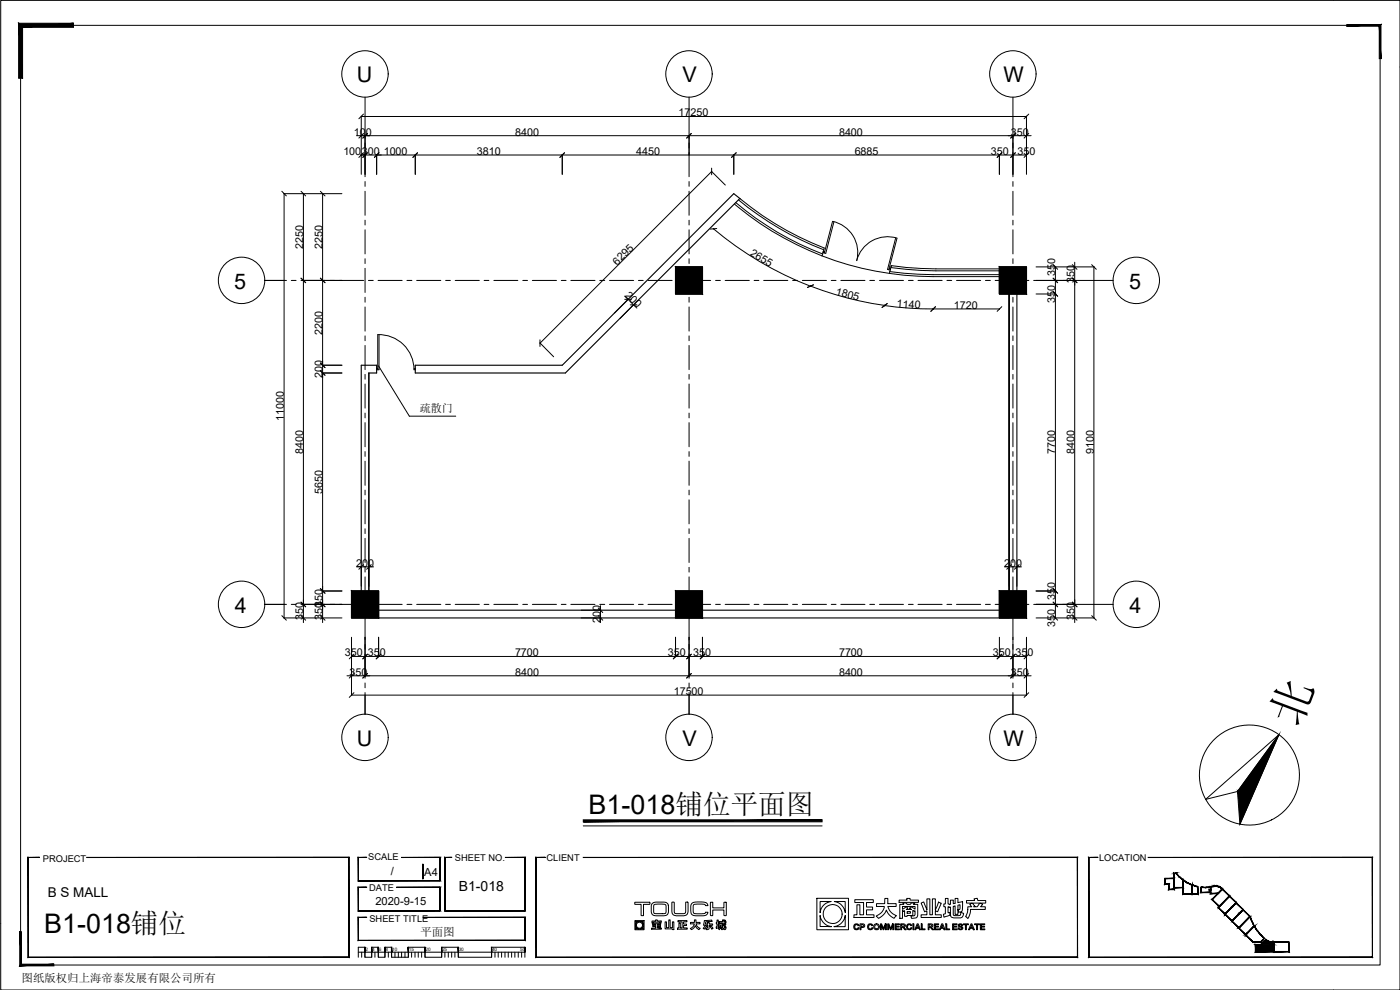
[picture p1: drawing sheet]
<svg xmlns="http://www.w3.org/2000/svg" width="420mm" height="297mm" viewBox="0 0 420 297" stroke-linecap="round" stroke-linejoin="round" font-family="sans-serif">
<!-- layer: 0 -->
<g fill="none" stroke="#000" stroke-width=".3">
<path d="M.2 .1h420v296.9h-420zM6.2 7.6h408v281.9h-408zM109.1 34.2l-1.4 1.4M308.7 34.2l-1.4 1.4M84.6 57.4l1.3 1.4M90.3 57.4l1.4 1.4M96.1 57.4l1.4 1.4M109.1 40l-1.4 1.4M109.1 45.8l-1.4 1.4M110.3 40l-1.4 1.4M110.3 45.8l-1.4 1.4M113.7 45.8l-1.3 1.4"/>
<path d="M125.3 45.8l-1.4 1.4M169.4 45.8l-1.4 1.4M207.5 40l-1.4 1.4M213.6 50.4v2M220.9 45.8l-1.4 1.4M300.7 45.8l-1.4 1.4M304.7 40l-1.4 1.4M304.7 45.8l-1.4 1.4M308.7 40l-1.4 1.4M308.7 45.8l-1.4 1.4M215.1 68.6l-2 .1M316.1 79.4l1.3 1.4"/>
<path d="M321.8 79.4l1.4 1.4M327.6 79.4l1.4 1.4M90.3 83.5l1.4 1.3M96.1 83.5l1.4 1.3M187.5 89.8h2M189.1 91.5h2M242.4 86.2l1.7-.7-1.8 .8M266.3 91l-1.6 1.3M280.8 92l-1.4 1.4M300.7 92l-1.4 1.4M316.1 87.5l1.3 1.4M316.1 83.5l1.3 1.3"/>
<path d="M321.8 83.5l1.4 1.3M96.1 111.2l1.4 1.4M96.1 108.9l1.4 1.4M162.1 102v2M96.1 176.6l1.4 1.4M109.1 169.4l-1.4 1.4M111.4 169.4l-1.4 1.4M303.5 169.4l-1.4 1.4M305.9 169.4l-1.4 1.4M316.1 176.6l1.3 1.4M84.6 184.7l1.3 1.4M90.3 180.7l1.4 1.4"/>
<path d="M90.3 184.7l1.4 1.4M96.1 184.7l1.4 1.4M96.1 180.7l1.4 1.4M106.2 196.3l-1.4 1.4M110.3 196.3l-1.4 1.4M114.3 196.3l-1.4 1.4M179.5 182.4l1.4 1.4M179.5 184.7l1.4 1.4M203.4 196.3l-1.3 1.4M207.5 196.3l-1.4 1.4M211.5 196.3l-1.4 1.4M300.7 196.3l-1.4 1.4"/>
<path d="M304.7 196.3l-1.4 1.4M308.7 196.3l-1.4 1.4M316.1 184.7l1.3 1.4M316.1 180.7l1.3 1.4M321.8 184.7l1.4 1.4M321.8 180.7l1.4 1.4M327.6 184.7l1.4 1.4M106.2 207.8l-1.4 1.4M106.2 202.1l-1.4 1.3M110.3 202.1l-1.4 1.3M207.5 202.1l-1.4 1.3M304.7 202.1l-1.4 1.3"/>
<path d="M308.7 207.8l-1.4 1.4M308.7 202.1l-1.4 1.3M361.8 239.8l22-19.3-12.4 17zM383.8 220.5l-11.7 26.8M175 247.8h71.7M363.3 267h.1M365.5 268.1h.1M365.6 272.3h.1M365.8 272h.1M367.8 274.1h.1M369.5 272.4h.1M369.7 276.3h.1"/>
<path d="M369.9 272.1h.1M371.6 274.4h.1M371.7 278.4l.1 .1zM371.8 278.4h.1M371.9 274.1h.1M107.5 285.7h50v1.5M108.5 285.7v1.5M109.5 285.7v1.5M111.5 285.7v1.5M112.5 285.7v1.5M113.5 285.7v1.5M115.5 285.7v1.5"/>
<path d="M116.5 285.7v1.5M117.5 285.7v1.5M118.5 285.7v1.5M119.5 285.7v1.5M120.5 285.7v1.5M121.5 285.7v1.5M122.6 285.7v1.5M123.5 285.7v1.5M124.5 285.7v1.5M125.5 285.7v1.5M126.5 285.7v1.5M127.6 285.7v1.5"/>
<path d="M132.5 285.7v1.5M133.5 285.7v1.5M134.5 285.7v1.5M135.6 285.7v1.5M136.5 285.7v1.5M137.5 285.7v1.5M147.5 285.7v1.5M148.5 285.7v1.5M149.5 285.7v1.5M150.5 285.7v1.5M151.6 285.7v1.5M152.5 285.7v1.5"/>
<path d="M153.5 285.7v1.5M154.5 285.7v1.5M155.5 285.7v1.5M156.5 285.7v1.5M157.5 284.2h-10v3h-10v-3h-5v3h-4.9v-3h-5v3h-5.1v-3h-2v3h-2v-3h-2v3h-2v-3h-2v3M382.3 282.9h.1M382.3 285.4h.1"/>
<circle cx="375" cy="232.5" r="15"/>
</g>
<g fill="#000" stroke="#000" stroke-width=".3">
<path d="M363.3 266.9l-.1 .2zM379.9 282l.4 .3h-.6z"/>
<path d="M413.9 7.9v9.7h.5zM413.9 7.9l.5-.5v10.2zM404.2 7.9h9.7l.5-.5zM404.2 7.4h10.2l-10.2 .5z"/>
<path d="M5.6 7v16.5h1.2zM5.6 7l1.2 1.2v15.3zM5.6 7l1.2 1.2 15.3-1.2zM6.8 8.2l15.3-1.2v1.2z"/>
<path d="M383.8 220.5l-9.7 22.4-2.7-5.4zM371.4 237.5l.7 9.8 2-4.4z"/>
<path d="M26.1 257.2h78.6zM26.1 257.3l78.6-.1zM104.7 257.2v30.1zM104.6 257.3l.1 30zM8.5 287.3h96.2zM8.5 287.3l96.1-.1zM8.5 257.2v30.1zM8.5 257.2v30zM8.5 257.2h3.4zM8.5 257.3l3.4-.1z"/>
<path d="M120.6 257.2h11.5zM120.6 257.3l11.5-.1zM132 257.3l.1 7zM132 257.3l.1 7zM107.5 264.3h24.6zM107.5 264.3l24.5-.1zM107.5 257.2v7.1zM107.5 257.2l.1 7zM107.5 257.2h2.5zM107.6 257.3l2.4-.1z"/>
<path d="M126.9 259.3v4.4zM126.9 259.3v4.4z"/>
<path d="M151.7 257.2h5.9zM151.7 257.3l5.9-.1zM157.6 257.2v16.1zM157.5 257.3l.1 16zM133.5 273.3h24.1zM133.5 273.3l24-.1zM133.5 257.2v16.1zM133.5 257.2l.1 16zM133.5 257.2h2.1zM133.6 257.3l2-.1z"/>
<path d="M175 257.2h148.4zM175 257.3l148.4-.1zM323.4 257.2v30.1zM323.3 257.3l.1 30zM160.9 287.3h162.5zM160.9 287.3l162.4-.1zM160.9 257.2v30.1zM160.9 257.2l.1 30zM160.9 257.2h2.7zM161 257.3l2.6-.1z"/>
<path d="M175 246v.6l71.7-.6zM175 246.6l71.7-.6v.6z"/>
<path d="M344.6 257.2h67.3zM344.6 257.3l67.3-.1zM411.9 257.2v30.1zM411.9 257.3v30zM326.7 287.3h85.2zM326.7 287.3l85.2-.1zM326.7 257.2v30.1zM326.7 257.2l.1 30zM326.7 257.2h2.8zM326.8 257.3l2.7-.1z"/>
<path d="M5.9 279.6l.5 9.7v-9.7zM5.9 279.6l.5 9.7-.5 .5zM6.4 289.3l-.5 .5 10.3-.5zM5.9 289.8l10.3-.5v.5z"/>
<path d="M119 266.2h13.1zM119 266.3l13.1-.1zM132 266.3l.1 7zM132 266.3l.1 7zM107.5 273.3h24.6zM107.5 273.3l24.5-.1zM107.5 266.2v7.1zM107.5 266.2l.1 7zM107.5 266.2h2.5zM107.6 266.3l2.4-.1z"/>
<path d="M127 275.2h30.6zM127 275.3l30.6-.1zM157.6 275.2v7zM157.5 275.3l.1 6.9zM107.5 282.2h50.1zM107.5 282.2l50-.1zM107.5 275.2v7zM107.5 275.2l.1 6.9zM107.5 275.2h2.5zM107.6 275.3l2.4-.1z"/>
<path d="M349.5 263.6l.1 1.6zM349.5 263.6v1.8zM349.6 265.2l-.1 .2 1.4-.2zM349.5 265.4l1.4-.2zM350.9 265.2l-.2 .2 .2 1.4zM350.7 265.4l.2 1.4-.2 .1zM350.9 266.8l-.2 .1 1.6-.1zM350.7 266.9l1.6-.1 .1 .1zM352.3 263.6v3.2l.1 .1zM352.3 263.6l.1-.1v3.4zM349.6 263.6l2.8-.1zM349.6 263.5h2.8z"/>
<path d="M352.3 266.3h2.7zM352.3 266.4h2.8zM355 264.1l.1 2.3zM355.1 263.9v2.5z"/>
<path d="M352.9 262.1l.1-.1 .9 1.2zM353 262l.9 1.2zM354 263l1 1.1zM354 263l1 1.1z"/>
<path d="M352.4 262.1l.7-.2zM352.3 261.9h.8l-.7 .2zM352.3 261.9l.1 4.4v-4.2zM352.3 261.9l.1 4.4h-.1z"/>
<path d="M355 264.1l.1-.1 1.2 1zM355.1 264l1.2 1 .1-.2zM356.4 264.8l1.4 .8-1.5-.6zM356.4 264.8l1.4 .8v-.1zM357.8 265.5l1.7 .6-1.7-.5zM357.8 265.5l1.7 .6v-.1z"/>
<path d="M355 264.1l.1 4zM355 264.1v4.2zM355.1 268.1l-.1 .2 2.7-.2zM355 268.3l2.7-.2 .1 .2zM357.7 265.8l.1 2.5zM357.8 265.4v2.9z"/>
<path d="M357.8 265.4v2.7zM357.7 265.8v2.5zM357.8 268.1l-.1 .2 1.7-.2zM357.7 268.3l1.7-.2 .1 .2zM359.4 266.1l.1 2.2zM359.4 266.1l.1 2.2z"/>
<path d="M360.5 266.1l1.4 .2h-1.4zM360.5 266.1l1.4 .2zM361.9 266.2h1.4zM361.9 266.2h1.4z"/>
<path d="M360.4 266.2l.2 1.5v-1.5zM360.4 266.2l.2 1.5-.2 .1zM360.4 267.8l2.6-.1zM360.4 267.8l2.6-.1z"/>
<path d="M362.9 266.9l.2 .8zM362.9 266.9l.2 .8zM362.9 266.9l.2 .2 .2-.2zM363.1 267.1l.2-.2 .1 .2zM363.3 266.1l.1 1zM363.3 266.1l.1 1z"/>
<path d="M363.2 267v1.2l.2-.2zM363.2 267h.2v1z"/>
<path d="M363.3 266.1l.1 .9zM363.3 266.1l.1 .9zM363.3 266.1l.1 .1 .2-.2zM363.4 266.2l.2-.2z"/>
<path d="M363.6 266h.7zM363.6 266h.7z"/>
<path d="M363.6 269.9l2.3 2zM363.6 269.9l2.3 2.2zM365.9 271.9v.2l3-3.2zM368.9 268.9h.2l-3.2 3.2zM366.9 266.9l2.2 2zM366.9 266.6l2.2 2.3zM366.9 266.6l-3.1 3.3zM363.7 269.8l3.2-3.2z"/>
<path d="M363.2 268.2h2.3v-.2zM363.2 268.2l.2-.2h2.1z"/>
<path d="M365.5 272.3l2.1 1.9zM365.5 272.3l2.1 2.1zM367.8 274l-.2 .4zM367.8 274l.1 .1-.3 .3z"/>
<path d="M365.8 272l-.1 .3zM365.8 272l-.1 .3z"/>
<path d="M366.5 266.3l.4 .4zM366.5 266.3l.3 .5zM366 266.1l.5 .2-.1 .2zM366 266.1l.4 .4zM365.4 265.9l.5 .3zM365.4 265.9l.5 .3zM364.8 265.8l.6 .1zM364.8 265.8v.2h.5zM364.2 265.8h.6v.2zM364.2 265.8l.1 .2h.5z"/>
<path d="M366.8 266.7l-1.2 1.4 1.3-1.3zM366.8 266.7l-1.3 1.3z"/>
<path d="M367.8 274l1.7-1.7zM369.5 272.3l-1.6 1.8z"/>
<path d="M367.8 274l-.1 .3zM367.8 274l-.3 .3zM367.5 274.3l2.2 2zM367.5 274.3l2.2 2z"/>
<path d="M369.5 272.3l.1 .1 .2-.4zM369.8 272l.1 .1-.3 .3z"/>
<path d="M369.5 272.3l-1.6 1.8zM369.5 272.3l-1.7 1.7z"/>
<path d="M369.7 276.3l1.9-1.9zM371.6 274.4l-1.9 2z"/>
<path d="M369.7 276.3l.2-.2zM369.9 276.1l-.2 .3zM371.9 274.1l-1.9 2.1zM371.9 274.1l.1 .1-2 2z"/>
<path d="M369.8 272l1.2-1.2zM371 270.8l.1 .1-1.2 1.2z"/>
<path d="M369.8 272l-.2 .4 .3-.3zM369.8 272l-.2 .4z"/>
<path d="M369 269l2.1 1.8zM369 268.8l2.1 2zM369 268.8l-3.1 3.3zM369 268.8l-3.1 3.3z"/>
<path d="M371.9 274.1l-.3 .4zM371.9 274.1l.1 .1-.4 .3z"/>
<path d="M369.7 276.4l2.1 2zM369.7 276.4l2.1 2z"/>
<path d="M371.7 278.4l3.3-3.3zM375 275.1l.3-.1-3.5 3.5z"/>
<path d="M371.9 274.1l.1 .1 1-1.3zM373 272.9l-1 1.3z"/>
<path d="M371.9 274.1l.1 .1 1-1.3zM373 272.9l-1 1.3z"/>
<path d="M371 271l2.1 1.9zM371 270.8l2.1 2.1zM371 270.8l-1.1 1.3zM371 270.8l-1.2 1.2z"/>
<path d="M373.1 272.9l2.1 2.1zM373 273l2.2 2zM375 275l-3.2 3.5 3.4-3.5zM371.7 278.4l3.3-3.4z"/>
<path d="M375.1 275l.6 1.5zM375.2 275l.5 1.5zM375.7 276.5l.1-.1 .5 1.5zM375.8 276.4l.5 1.5z"/>
<path d="M376.3 277.9l.2-.1 .7 1.5zM376.5 277.8l.7 1.5 .2-.1zM377.2 279.3l.2-.1 .8 1.3zM377.4 279.2l.8 1.3 .2-.1zM378.2 280.5l1.2 1.1zM378.4 280.4l1 1.2z"/>
<path d="M376.4 277.8l-2.3 2.5zM374 280.2l2.4-2.4zM374 280.2l-.2 .4 .3-.3zM374 280.2l-.2 .4zM373.6 280.4l.2 .2zM373.6 280.4h.2zM371.8 278.5l2 1.8zM371.8 278.5l2 1.8zM371.7 278.5l.2-.1zM371.7 278.5l.2-.1z"/>
<path d="M109.5 284.2l.1 1.5zM109.5 284.2l.1 1.5z"/>
<path d="M111.5 284.2l.1 1.5zM111.5 284.2l.1 1.5z"/>
<path d="M113.5 284.2l.1 1.5zM113.5 284.2l.1 1.5z"/>
<path d="M115.5 284.2l.1 1.5zM115.5 284.2l.1 1.5z"/>
<path d="M117.5 284.2l.1 1.5zM117.5 284.2l.1 1.5z"/>
<path d="M122.5 284.2l.1 1.5zM122.5 284.2l.1 1.5z"/>
<path d="M127.5 284.2l.1 1.5zM127.5 284.2l.1 1.5z"/>
<path d="M132.5 284.2l.1 1.5zM132.5 284.2l.1 1.5z"/>
<path d="M137.5 284.2l.1 1.5zM137.5 284.2l.1 1.5z"/>
<path d="M147.5 284.2l.1 1.5zM147.5 284.2l.1 1.5z"/>
<path d="M157.5 284.2l.1 1.5zM157.5 284.2l.1 1.5z"/>
<path d="M379.4 281.5l-1.1 1.3zM379.4 281.5l-1.1 1.3zM376 282.8h2.3v-.2zM376.1 282.6h2.2l-2.3 .2zM373.9 280.7l2.1 2.1 .1-.2zM374 280.5l2.1 2.1zM373.7 280.5h.3zM373.7 280.5h.3zM374 280.2l-.3 .3h.2zM374 280.2l-.1 .3zM374 280.2l2.2-2.2zM376.2 278l.5-.3-2.6 2.6z"/>
<path d="M380 281.9l.2 .4zM380 281.9l.2 .4zM380.3 282.2l.4 .3zM380.3 282.2l.4 .3zM380.7 282.4l.6 .3zM380.7 282.4l.6 .3v-.2z"/>
<path d="M379.7 282.3l1 .2zM379.7 282.3l1 .2h-1.2z"/>
<path d="M379.5 282.5l1.8 .1zM379.3 282.6h2z"/>
<path d="M379.3 282.6h3zM379.3 282.6h3z"/>
<path d="M381.3 282.5l1 .2h-1zM381.3 282.5l1 .2z"/>
<path d="M379.3 282.6l3 .8v-.8zM379.3 282.6l3 .8h-3.8z"/>
<path d="M376.8 283.4l5.5 2.2v-2.2zM376.8 283.4l5.5 2.2h-5.5z"/>
<path d="M382.2 282.9l.2 2.5v-2.5zM382.2 282.9l.2 2.5h-.2z"/>
<path d="M382.2 285.4l.2 .1zM382.2 285.4l.2 .1-.2 .2zM382.2 285.7l4.5-.2h-4.3zM382.2 285.7l4.5-.2 .2 .2zM386.7 282.6v2.9l.2 .2zM386.7 282.6h.2v3.1z"/>
<path d="M382.2 282.6l.2 3.1v-3.1zM382.2 282.6l.2 3.1-.2-.2zM376.7 285.7h5.7l-.2-.2zM376.7 285.7l.2-.2h5.3zM376.7 283.4v2.3l.2-.2zM376.7 283.4l.2 .1v2zM376.7 283.4l.2 .1 1.6-.1zM376.9 283.5l1.6-.1v.1zM378.5 283.4v.1l1.4-1.5zM379.9 282l-1.4 1.5z"/>
<path d="M382.4 282.7l4.4-.1zM382.2 282.6h4.6zM382.2 282.6l.2 .3zM382.2 282.6l.2 .3z"/>
</g>
<!-- layer: WALL -->
<path d="M202.7 80.1h8.1v8.1h-8.1zM299.9 80.1h8.2v8.1h-8.2zM302.9 83v94.9M305.2 83v94.3M124.6 109.6h44.1l51.5-51.5 1.8 1.4-52.3 52.4h-45.1zM105.5 177.3h8.1v8.1h-8.1zM108.4 177.3v-67.7h4.6v2.3h-2.3v66M202.7 177.3h8.1v8.1h-8.1zM299.9 177.3h8.2v8.1h-8.2zM110.7 183.1h192.2M110.7 185.4h192.2" fill="none" stroke="#000" stroke-width=".34"/>
<!-- layer: WINDOW -->
<path d="M221.6 60a93 93 0 0 0 25.5 14.9M222.1 59.6a92.2 92.2 0 0 0 25.3 14.8l-.7 2.4M220.4 61.2a91.5 91.5 0 0 0 26.3 15.6M220.8 60.8a89.2 89.2 0 0 0 26.1 15.4M246.7 76.8a88.9 88.9 0 0 0 20.2 5.2M267.5 79.7l4.4 .5 9 .5h27.2M267.5 79.7l-.1 .6 9 .8 31.7 .2M267.5 79.7l-.6 2.3M266.9 82l4.4 .6 8.7 .4h22.9M267 81.5l4.3 .5 8.7 .4h22.9" fill="none" stroke="#000" stroke-width=".3"/>
<path d="M302.9 83h2.3" fill="none" stroke="#000" stroke-width=".3"/>
<path d="M222 59.5l.1 .1" fill="none" stroke="#000" stroke-width=".3"/>
<!-- layer: DOOR -->
<path d="M249.9 66.4l-2.5 9.5M249.9 66.4a9.6 9.6 0 0 1 7.2 11.8 9.6 9.6 0 0 1 12.1-6.8M250.3 66.5l-2.5 9.5-.8-.2 .1-.4 .4 .1M268.8 71.4l-2.4 9.4 .8 .3 .1-.5-.4-.1M269.2 71.5l-2.5 9.4M113.7 100.4v10.5h-.7v-.3h.4M124.2 110.9a10.5 10.5 0 0 0-10.8-10.5v10.5M124.2 110.6h.4v.3h-.4" fill="none" stroke="#000" stroke-width=".3"/>
<!-- layer: WALL -->
<g fill="#000" stroke="#000" stroke-width=".3">
<path d="M202.7 80.1l8.1 8.1v-8.1zM202.7 80.1l8.1 8.1h-8.1z"/>
<path d="M299.9 80.1l8.2 8.1v-8.1zM299.9 80.1l8.2 8.1h-8.2z"/>
<path d="M105.5 177.3l8.1 8.1v-8.1zM105.5 177.3l8.1 8.1h-8.1z"/>
<path d="M202.7 177.3l8.1 8.1v-8.1zM202.7 177.3l8.1 8.1h-8.1z"/>
<path d="M299.9 177.3l8.2 8.1v-8.1zM299.9 177.3l8.2 8.1h-8.2z"/>
</g>
<g fill="none" stroke="#000" stroke-width=".3">
<path d="M109.6 35v6.5M206.8 35v6.5M304 35v6.5M109.6 42.9v1.5M109.6 45.8v7.2M109.6 54.5v1.4M109.6 57.4v7.2M206.8 42.9v1.5M206.8 45.8v7.2M206.8 54.5v1.4M206.8 57.4v7.2M304 42.9v1.5"/>
<path d="M304 45.8v7.2M304 54.5v1.4M304 57.4v7.2M109.6 66.1v1.4M109.6 68.9v7.3M109.6 77.6v1.5M206.8 66.1v1.4M206.8 68.9v7.3M206.8 77.6v1.5M304 66.1v1.4M304 68.9v7.3M304 77.6v1.5"/>
<path d="M79.5 84.1h6.5M87.4 84.1h1.5M90.3 84.1h7.2M99 84.1h1.5M101.9 84.1h7.2M109.6 80.5v7.2M109.6 89.2v1.5M109.6 92.1v7.2M110.6 84.1h1.4M113.5 84.1h7.2M122.1 84.1h1.5M125.1 84.1h7.2"/>
<path d="M133.7 84.1h1.5M136.6 84.1h7.2M145.3 84.1h1.4M148.2 84.1h7.2M156.9 84.1h1.4M159.8 84.1h7.2M168.4 84.1h1.5M171.3 84.1h7.3M180 84.1h1.5M182.9 84.1h7.3M191.6 84.1h1.4M194.5 84.1h7.2"/>
<path d="M203.2 84.1h1.4M206.1 84.1h7.2M206.8 80.5v7.2M206.8 89.2v1.5M206.8 92.1v7.2M214.8 84.1h1.4M217.6 84.1h7.3M226.3 84.1h1.5M229.2 84.1h7.2M237.9 84.1h1.5M240.8 84.1h7.2M249.5 84.1h1.4"/>
<path d="M252.3 84.1h7.3M261 84.1h1.5M263.9 84.1h7.2M272.6 84.1h1.5M275.5 84.1h7.2M284.2 84.1h1.4M287.1 84.1h7.2M295.7 84.1h1.5M298.7 84.1h7.2M304 80.5v7.2M304 89.2v1.5M304 92.1v7.2"/>
<path d="M307.3 84.1h1.5M310.2 84.1h7.3M318.9 84.1h1.4M321.8 84.1h6.5M109.6 100.8v1.4M109.6 103.7v7.2M109.6 112.3v1.5M109.6 115.2v7.3M206.8 100.8v1.4M206.8 103.7v7.2M206.8 112.3v1.5M206.8 115.2v7.3"/>
<path d="M304 100.8v1.4M304 103.7v7.2M304 112.3v1.5M304 115.2v7.3M109.6 123.9v1.5M109.6 126.8v7.3M109.6 135.5v1.4M109.6 138.4v7.2M206.8 123.9v1.5M206.8 126.8v7.3M206.8 135.5v1.4M206.8 138.4v7.2"/>
<path d="M304 123.9v1.5M304 126.8v7.3M304 135.5v1.4M304 138.4v7.2M109.6 147.1v1.4M109.6 150v7.2M109.6 158.7v1.4M206.8 147.1v1.4M206.8 150v7.2M206.8 158.7v1.4M304 147.1v1.4M304 150v7.2"/>
<path d="M304 158.7v1.4M109.6 161.5v7.3M109.6 170.2v1.4M109.6 173.1v7.2M206.8 161.5v7.3M206.8 170.2v1.4M206.8 173.1v7.2M304 161.5v7.3M304 170.2v1.4M304 173.1v7.2M79.5 181.3h6.5M87.4 181.3h1.5"/>
<path d="M90.3 181.3h7.2M99 181.3h1.5M101.9 181.3h7.2M109.6 181.8v1.4M109.6 184.7v7.2M109.6 193.4v1.4M109.6 196.2v7.3M110.6 181.3h1.4M113.5 181.3h7.2M122.1 181.3h1.5M125.1 181.3h7.2M133.7 181.3h1.5"/>
<path d="M136.6 181.3h7.2M145.3 181.3h1.4M148.2 181.3h7.2M156.9 181.3h1.4M159.8 181.3h7.2M168.4 181.3h1.5M171.3 181.3h7.3M180 181.3h1.5M182.9 181.3h7.3M191.6 181.3h1.4M194.5 181.3h7.2M203.2 181.3h1.4"/>
<path d="M206.1 181.3h7.2M206.8 181.8v1.4M206.8 184.7v7.2M206.8 193.4v1.4M206.8 196.2v7.3M214.8 181.3h1.4M217.6 181.3h7.3M226.3 181.3h1.5M229.2 181.3h7.2M237.9 181.3h1.5M240.8 181.3h7.2M249.5 181.3h1.4"/>
<path d="M252.3 181.3h7.3M261 181.3h1.5M263.9 181.3h7.2M272.6 181.3h1.5M275.5 181.3h7.2M284.2 181.3h1.4M287.1 181.3h7.2M295.7 181.3h1.5M298.7 181.3h7.2M304 181.8v1.4M304 184.7v7.2M304 193.4v1.4"/>
<path d="M304 196.2v7.3M307.3 181.3h1.5M310.2 181.3h7.3M318.9 181.3h1.4M321.8 181.3h6.5M109.6 204.9v1.5M109.6 207.8v6.5M206.8 204.9v1.5M206.8 207.8v6.5M304 204.9v1.5M304 207.8v6.5"/>
</g>
<!-- layer: DIM -->
<g fill="none" stroke="#000" stroke-width=".3">
<path d="M108.4 34.8v17.5M108.4 35h199.7M109.6 29.2v5.8M206.8 29.2v5.8M304 29.2v5.8M308.1 34.8v17.5M85.1 58.1h17.5M85.3 58.1v127.3M91.1 58.1v123.3M96.8 58.1v51.5M107 40.7h4M108.2 46.5h6.2"/>
<path d="M109.6 40.7h199.9M109.6 40.6v11.7M113 46.5h195.1M113 46.4v5.9M124.6 46.4v5.9M168.7 46.4v5.9M206.8 40.6v5.9M213.5 51.4l4.2 4.1M213.6 51.4l-51.5 51.6M220.2 46.4v5.9M299.9 46.4v5.9M304 40.6v11.7"/>
<path d="M214.1 68.7a102.6 102.6 0 0 0 29.1 17.2M214.2 68.6l-.2 .1M322.5 78.7v102.7M79.5 84.1h5.8M90.9 84.1h11.7M187.5 88.8l3.6 3.6M188.6 89.7l-4.2 4.2M190.2 91.4l-4.1 4.2M243.2 85.8a98 98 0 0 0 22.3 5.8M243.3 85.8l-.1 .2M265.5 91.7a104 104 0 0 0 14.5 1h20M265.5 91.8v-.2v.2"/>
<path d="M280 92.6v.2M299.9 92.6v.2M310.9 84.1h11.7M310.9 80.1h17.5M310.9 88.2h6M316.7 80.1v105.3M328.3 84.1h5.8M328.3 80.1v105.3M96.7 111.9h5.9M96.7 109.6h5.9M96.8 108.2v69.1M113.6 109.8l9.3 15.1h13.9"/>
<path d="M162 102.9l4.2 4.1M96.7 177.3h5.9M96.8 179.9v6.9M96.8 175.9v6.8M107 170.1h5.1M108.4 170v5.9M110.7 170v5.9M301.5 170.1h5M302.9 170v5.9M305.2 170v5.9M310.9 177.3h6M322.5 179.9v6.9"/>
<path d="M79.5 181.3h5.8M85.1 185.4h17.5M90.9 181.3h11.7M91.1 181.3v5.5M105.5 197h202.6M105.5 191.2v17.4M109.6 191.2v11.7M113.6 191.2v5.9M174.4 185.4h5.9M174.4 183.1h5.9M180.2 181.7v5.1M202.7 191.2v5.9"/>
<path d="M206.8 191.2v11.7M210.8 191.2v5.9M299.9 191.2v5.9M304 191.2v11.7M308.1 191.2v17.4M310.9 181.3h11.7M310.9 185.4h17.5M328.3 181.3h5.8M104.1 202.8h6.9M105.5 208.6h202.6M109.6 208.6v5.7M109.6 202.8h194.4"/>
<path d="M206.8 208.6v5.7M302.6 202.8h6.9M304 208.6v5.7"/>
<circle cx="109.5" cy="22.2" r="7"/>
<circle cx="206.8" cy="22.2" r="7"/>
<circle cx="304" cy="22.2" r="7"/>
<circle cx="72.5" cy="84.1" r="7"/>
<circle cx="341" cy="84.1" r="7"/>
<circle cx="72.5" cy="181.3" r="7"/>
<circle cx="341" cy="181.3" r="7"/>
<circle cx="109.5" cy="221.2" r="7"/>
<circle cx="206.8" cy="221.2" r="7"/>
<circle cx="304" cy="221.2" r="7"/>
</g>
<g fill="none" stroke="#000" stroke-width=".3">
<path d="M190.5 270.7h4.2a.33 .33 0 0 1 .4 .4 .33 .33 0 0 1-.5 .2h-1.5v3.4h-.5a.48 .48 0 0 1-.2-.8v-2.6h-1.5a.36 .36 0 0 1-.4-.1 .36 .36 0 0 1 0-.5zM190.5 276.2h2.8v2.8h-2.8zM190.8 277.7a1.08 1.08 0 0 0 1.1 1.1h-1.1zM190.8 276.5h1.1a1.08 1.08 0 0 0-1.1 1zM192 276.5h1v1a1.17 1.17 0 0 0-1-1zM192 278.8a1.17 1.17 0 0 0 1-1.1v1.1zM195.7 276.3h1.1l-.1-.3h.5l.2 .3h1v.6h-.4v-.2h-1.9v.2h-.4zM195.8 271l.8-.3h1.8a1.71 1.71 0 0 1 1.9 .4 1.71 1.71 0 0 1 .3 1.9 1.59 1.59 0 0 1-2.1 1.8h-1.2a1.42 1.42 0 0 1-1.8-1.6v-1.5zM195.8 277h2.5v.4h-1v.3h.9v.3h-.3l.3 .3-.3 .2h.6v.3h-2.9v-.3h1.2v-.5h-.9v-.3h.9v-.3h-1zM196.3 271.5l.4-.2a5 5 0 0 1 3.2 .3v1.3a.92 .92 0 0 1-.6 1.2h-1.9a.92 .92 0 0 1-1.1-.1 .92 .92 0 0 1-.1-1.1zM197.3 278h.4l-.2 .2 .3 .3h-.5zM199.6 276.6h.4v1.7h.7v-2.3h.4v2.3h.7v-1.7h.4v2.3h-.4v-.2h-2.2z"/>
<path d="M201.6 270.7l.8 .1v1.9a.93 .93 0 0 0 .6 1.4h1.6a.93 .93 0 0 0 1.1-.2 .93 .93 0 0 0 .1-1.1l.1-2.1h.6v1.8a1.69 1.69 0 0 1-.3 1.9 1.69 1.69 0 0 1-1.9 .4h-.5a1.69 1.69 0 0 1-1.8-.4 1.69 1.69 0 0 1-.4-1.9zM203.5 276.2h2.7v.4h-1.1v.7h.9v.4h-.9v.7h1.1v.4h-2.9v-.4h.5v-1.5h.4v1.5h.5v-1.8h-1.2zM207.2 276.8h1.2v-.8h.5v.8h1.2v.4h-1.2a1.87 1.87 0 0 0 1.2 1.3l-.2 .3a1.06 1.06 0 0 1-1.2-1.1l-.8 1a.38 .38 0 0 1-.4 .2 .38 .38 0 0 1-.3-.3 1.31 1.31 0 0 0 1-1.4h-1zM207.6 271.1l.3-.3a8.4 8.4 0 0 1 4.1 .1l.4 .8a.7 .7 0 0 1-.9-.4h-2.3a.86 .86 0 0 0-1 .1 .86 .86 0 0 0-.2 1 1.48 1.48 0 0 0 .4 1.7h3.1a.73 .73 0 0 1 1-.4 1.52 1.52 0 0 1-2.1 1.1h-.9a1.74 1.74 0 0 1-1.8-.5 1.74 1.74 0 0 1-.4-1.8v-.9zM211.4 276.2l2.2-.2 .1 .5-1.9 .1-.1 .6h.6v-.5h.5v.5h1.1v.4h-1.1v.7a.52 .52 0 0 1-.4 .6 .52 .52 0 0 1-.6-.4l.5-.1v-.8h-1.1zM211.7 277.7l.4 .2-.7 .9-.4-.3zM213 277.9l.4-.2 .6 .8-.4 .3zM213.2 270.8l.7-.1v1.7h3.4v-1.2a.42 .42 0 0 1 .5-.5 .42 .42 0 0 1 .2 .7l-.1 3.3-.6-.1v-1.6h-3.4v1.2a.41 .41 0 0 1-.5 .5 .41 .41 0 0 1-.2-.6zM215.2 276h.4v.8h.2v.3h-.2l.1 1.2 .2-1.8h.9l.1-.5h.3v.5h.3l-.2-.3 .2-.2 .3 .4-.2 .1h.3v.4h-.7l.1 .8 .2-.6 .3 .1-.5 1 .2 .3 .1-.5 .3 .2-.1 .4a.41 .41 0 0 1-.4 .3 .41 .41 0 0 1-.4-.3l-.3 .4-.3-.3a1.02 1.02 0 0 0 .5-1.5l-.1-.3h-.6v.3h.6l-.1 .8a.32 .32 0 0 1-.1 .4 .32 .32 0 0 1-.4-.2l-.3 .8-.3-.3 .1-.4-.7 .3-.1-.4 .3-.1v-1h-.2zM216.2 277.6h.2l-.1 .5h-.1zM245.2 269.5h9.4v9.5h-9.4zM246.1 274.7a3.8 3.8 0 0 0 3.4 3.3h-3.4z"/>
<path d="M246.1 270.5h3.3a3.7 3.7 0 0 0-3.3 3.3zM250.3 278a3.9 3.9 0 0 0 3.4-3.3l-.1 3.3zM250.4 270.5h3.3v3.3a3.9 3.9 0 0 0-3.3-3.3zM256.4 277.5l.3-.3h.7l.4 .5h-.2a.58 .58 0 0 0-.6-.3 .58 .58 0 0 0-.5 .5l.3 .8 1-.3a.87 .87 0 0 1-1.3 .4 .87 .87 0 0 1-.1-1.3zM256.5 269.9h5.6v.9h-2v1.3h1.8v.9h-1.8v1.5h2.2v.8h-6v-.8h.9v-3h.9v3h1.1v-3.7h-2.7zM258.1 277.2a.85 .85 0 0 1 1 0 .85 .85 0 0 1 .4 .8l-1.1 .3v.7h-.3zM258.4 277.4h.2a.35 .35 0 0 1 .5 .1 .35 .35 0 0 1-.1 .5h-.6zM260.6 277.3l.9-.1 .5 .5h-.3a.58 .58 0 0 0-.5-.3 .58 .58 0 0 0-.5 .5l.2 .8 1.1-.3a.89 .89 0 0 1-1.4 .4 .89 .89 0 0 1 0-1.5zM263.1 271.1h2.4l.1-1.5h.8v1.5h2.5v.9h-2.5a3.8 3.8 0 0 0 2.6 2.7l-.6 .7a3.9 3.9 0 0 1-2.4-2.3 3.7 3.7 0 0 1-2.4 2.3l-.6-.5a3.7 3.7 0 0 0 2.4-2.9h-2.3zM264.2 277.2h.4l.5 1.4 .5-1.4h.4v1.8l-.3-.1 .1-1.4-.2 .3a.98 .98 0 0 1-.6 1.1l-.5-1.4v1.5h-.3zM266.4 277.2h.4l.5 1.4 .5-1.4h.4v1.8h-.3v-1.5l-.5 1.5h-.2l-.5-1.5v1.5h-.3zM268.6 277.2h1.3v.2h-1v.5h1v.3h-1v.5h1.1v.3h-1.4z"/>
<path d="M269.8 270.1h2.4l-.1-.5h1l.1 .5h2.4v.6h-5.8zM270 271.3h1.2l-.3-.4h1l.3 .4h1a.92 .92 0 0 1 1.3-.3l-.3 .3h1.2v2.8a1.21 1.21 0 0 1-1.5 1.4h-.3l-.2-.7h.7a1.14 1.14 0 0 0 .5-1.5l-.2 .2-.5-.3v1.5h-1.7v.2h-.7v-1.7l-.4 .3-.3-.3v2.3h-.8zM270.3 277.2h.1a1.02 1.02 0 0 1 1.3 .6l-.4 .4 .6 .8h-.4l-.6-.8h-.3v.8h-.3zM270.6 277.4h.1a.43 .43 0 0 1 .5 0 .43 .43 0 0 1 .2 .5h-.8zM270.8 272h3.8v.8l-1.2-.7-.4 .4 .6 .4h-1.6l.5-.4-.5-.5-1.2 .8zM272.2 273.5h1v.5h-1zM272.4 277.3l.9-.1 .3 .5h-.2a.58 .58 0 0 0-.5-.3 .58 .58 0 0 0-.5 .5v.3a.54 .54 0 0 0 .5 .5 .54 .54 0 0 0 .5-.4l.3 .1a.9 .9 0 0 1-1.4 .4 .9 .9 0 0 1 .1-1.5zM274 277.2h.3v1.8h-.3zM275.3 277.2h.2l.8 1.8h-.3l-.2-.5h-.8l-.2 .5h-.3zM275.4 277.5l.3 .8h-.6zM276.4 271l.8-.3 1 2.2v-2.7a.53 .53 0 0 1 .3-.6 .53 .53 0 0 1 .6 .1v4.8h.7v-4.8h.9v3.3l1-2.3 .8 .3-1.1 2.5-.7-.3v1.3h1.8v.8h-6.1v-.8h1.8v-1.2l-.7 .3zM276.5 277.2h.3v1.5h.8v.3h-1.1z"/>
<path d="M278.6 277.2h.1a.96 .96 0 0 1 1.3 .6l-.5 .4 .7 .8h-.4l-.6-.8h-.4v.8h-.2zM278.8 277.4h.1a.42 .42 0 0 1 .5 0 .42 .42 0 0 1 .2 .5h-.8zM280.4 277.2h1.3v.2h-1v.5h.9v.3h-.9v.5h1v.3h-1.3zM282.6 277.2h.3l.7 1.8h-.3l-.1-.5h-.8l-.2 .5h-.3zM282.7 277.5l.3 .8h-.6zM283.7 269.6h.8v1.6h.4v.2l.3-.1v-1.2h.9v1l.5-.1v-1.4h.9v1.2l1.4-.3v.2a3.7 3.7 0 0 1-.4 2.8l-.8 .2-.2-.8 .6-.2v-1.2l-.6 .1v2.4a.47 .47 0 0 1-.3 .4 .47 .47 0 0 1-.6-.1v-2.5l-.5 .1v1.6a.79 .79 0 0 0 .6 1.2h.9a.69 .69 0 0 0 .7-.2 .69 .69 0 0 0 .1-.8l.7 .4a1.33 1.33 0 0 1-1.9 1.3 2.13 2.13 0 0 1-1.9-.5l-.1-2.8-.3 .2-.1-.2h-.3v1.8l.6-.1a.81 .81 0 0 1-.7 1.1l-1.1 .3-.2-.9 .6-.2v-2h-.4v-.9h.4zM283.8 277.2h.3v1.5h.9v.3h-1.2zM285.9 277.2h1.3v.2h-1v.5h.9v.3h-.9v.5h1.1v.3h-1.4zM287.6 277.4a.78 .78 0 0 1 1.3 .3h-.3l-.5-.3-.2 .3 .2 .2a.64 .64 0 0 1 .9 .6 .64 .64 0 0 1-1.1 .4l-.4-.5 .9 .3 .2-.4a.82 .82 0 0 1-1-.9zM289.1 277.2h1.5v.2h-.6v1.6h-.3v-1.6h-.6zM290.1 270.2h2.4l-.2-.5 .9-.2 .3 .7h.2a2.67 2.67 0 0 1 2.1 .2v.6h-1.7l.8 .3-.6 .8h1.4v.8h-4.4l-.1 1.1-.7 1.6-.7-.6a4.2 4.2 0 0 0 .6-2.9h1.2l-.6-.8 .7-.3h-1.6zM291.4 277.2h.3l.7 1.8h-.3l-.2-.5h-.7l-.2 .5h-.3z"/>
<path d="M291.5 277.5l.3 .8h-.5zM291.8 271h2.2l-.7 1.1h-1l.3-.2zM292.5 277.2h1.5v.2h-.6v1.6h-.3v-1.6h-.6zM294.2 277.2h1.3v.2h-1v.5h1v.3h-1v.5h1.1v.3h-1.4z"/>
<circle cx="191.9" cy="277.6" r=".91"/>
<circle cx="249.9" cy="274.3" r="2.84"/>
<circle cx="263" cy="278.1" r=".63"/>
<circle cx="263.1" cy="278.1" r=".89"/>
</g>
<text font-size="13.7" x="389.7" y="218.7" transform="rotate(-69 389.7 218.7)">北</text>
<g font-size="8.1">
<text x="176.7" y="244.2">B1-018铺位平面图</text>
<text x="13.3" y="279.8">B1-018铺位</text>
</g>
<g font-size="6.5">
<text x="107.1" y="24.8">U</text>
<text x="204.8" y="24.8">V</text>
<text x="301.1" y="24.8">W</text>
<text x="70.3" y="86.7">5</text>
<text x="338.8" y="86.7">5</text>
<text x="70.5" y="183.9">4</text>
<text x="339" y="183.9">4</text>
<text x="107.1" y="223.8">U</text>
<text x="204.8" y="223.8">V</text>
<text x="301.1" y="223.8">W</text>
</g>
<text font-size="4.2" x="137.7" y="267.3">B1-018</text>
<text font-size="4" x="14.3" y="269.1">B S MALL</text>
<g font-size="3.4">
<text x="117.3" y="262.7">/</text>
<text x="127.3" y="262.7">A4</text>
<text x="112.6" y="271.6">2020-9-15</text>
<text x="126.2" y="280.7">平面图</text>
<text x="6.5" y="294.8">图纸版权归上海帝泰发展有限公司所有</text>
</g>
<text font-size="3.3" x="126" y="123.7">疏散门</text>
<g font-size="3.2">
<text x="203.6" y="34.9">17250</text>
<text x="106.2" y="40.7">100</text>
<text x="154.6" y="40.7">8400</text>
<text x="251.8" y="40.7">8400</text>
<text x="303.4" y="40.7">350</text>
<text x="103" y="46.5">100</text>
<text x="108.6" y="46.5">300</text>
<text x="115.1" y="46.5">1000</text>
<text x="143.1" y="46.5">3810</text>
<text x="190.9" y="46.5">4450</text>
<text x="256.5" y="46.5">6885</text>
<text x="297.3" y="46.5">350</text>
<text x="305.4" y="46.5">350</text>
<text x="91" y="74.7" transform="rotate(-90 91 74.7)">2250</text>
<text x="96.8" y="74.7" transform="rotate(-90 96.8 74.7)">2250</text>
<text x="224.9" y="76.6" transform="rotate(30 224.9 76.6)">2655</text>
<text x="185.3" y="79.7" transform="rotate(-45 185.3 79.7)">6295</text>
<text x="316.7" y="82.8" transform="rotate(-90 316.7 82.8)">350</text>
<text x="187.5" y="88.7" transform="rotate(45 187.5 88.7)">200</text>
<text x="250.7" y="88.4" transform="rotate(15 250.7 88.4)">1805</text>
<text x="322.5" y="84.8" transform="rotate(-90 322.5 84.8)">350</text>
<text x="269.1" y="92.1" transform="rotate(4 269.1 92.1)">1140</text>
<text x="286.3" y="92.7">1720</text>
<text x="316.7" y="90.9" transform="rotate(-90 316.7 90.9)">350</text>
<text x="96.8" y="100.4" transform="rotate(-90 96.8 100.4)">2200</text>
<text x="96.8" y="113.4" transform="rotate(-90 96.8 113.4)">200</text>
<text x="85.2" y="126.4" transform="rotate(-90 85.2 126.4)">11000</text>
<text x="91" y="136.3" transform="rotate(-90 91 136.3)">8400</text>
<text x="316.7" y="136.3" transform="rotate(-90 316.7 136.3)">7700</text>
<text x="322.5" y="136.3" transform="rotate(-90 322.5 136.3)">8400</text>
<text x="328.3" y="136.3" transform="rotate(-90 328.3 136.3)">9100</text>
<text x="96.8" y="148.2" transform="rotate(-90 96.8 148.2)">5650</text>
<text x="106.9" y="170">200</text>
<text x="301.3" y="170">200</text>
<text x="316.7" y="180" transform="rotate(-90 316.7 180)">350</text>
<text x="91" y="186.1" transform="rotate(-90 91 186.1)">350</text>
<text x="96.8" y="186.1" transform="rotate(-90 96.8 186.1)">350350</text>
<text x="180.2" y="186.9" transform="rotate(-90 180.2 186.9)">200</text>
<text x="316.7" y="188.1" transform="rotate(-90 316.7 188.1)">350</text>
<text x="322.5" y="186.1" transform="rotate(-90 322.5 186.1)">350</text>
<text x="103.5" y="196.9">350</text>
<text x="110.4" y="196.9">350</text>
<text x="154.6" y="196.9">7700</text>
<text x="200.4" y="196.9">350</text>
<text x="208" y="196.9">350</text>
<text x="251.8" y="196.9">7700</text>
<text x="298" y="196.8">350</text>
<text x="304.8" y="196.8">350</text>
<text x="104.9" y="202.7">350</text>
<text x="154.6" y="202.7">8400</text>
<text x="251.8" y="202.7">8400</text>
<text x="303.4" y="202.7">350</text>
<text x="202.2" y="208.5">17500</text>
</g>
<g font-size="2.8">
<text x="12.9" y="258.6">PROJECT</text>
<text x="110.5" y="258.1">SCALE</text>
<text x="136.5" y="258.4">SHEET NO.</text>
<text x="164" y="258.3">CLIENT</text>
<text x="329.9" y="258.3">LOCATION</text>
<text x="110.8" y="267.3">DATE</text>
<text x="110.9" y="276.6">SHEET TITLE</text>
</g>
<g font-size="1.4">
<text x="109.7" y="285.4">2</text>
<text x="111.7" y="285.4">4</text>
<text x="113.7" y="285.4">6</text>
<text x="115.7" y="285.4">8</text>
<text x="117.7" y="285.4">10</text>
<text x="122.7" y="285.4">15</text>
<text x="127.7" y="285.4">20</text>
<text x="132.7" y="285.4">25</text>
<text x="137.7" y="285.4">30</text>
<text x="147.7" y="285.4">40</text>
<text x="156.1" y="285.5">50</text>
</g>
</svg>
